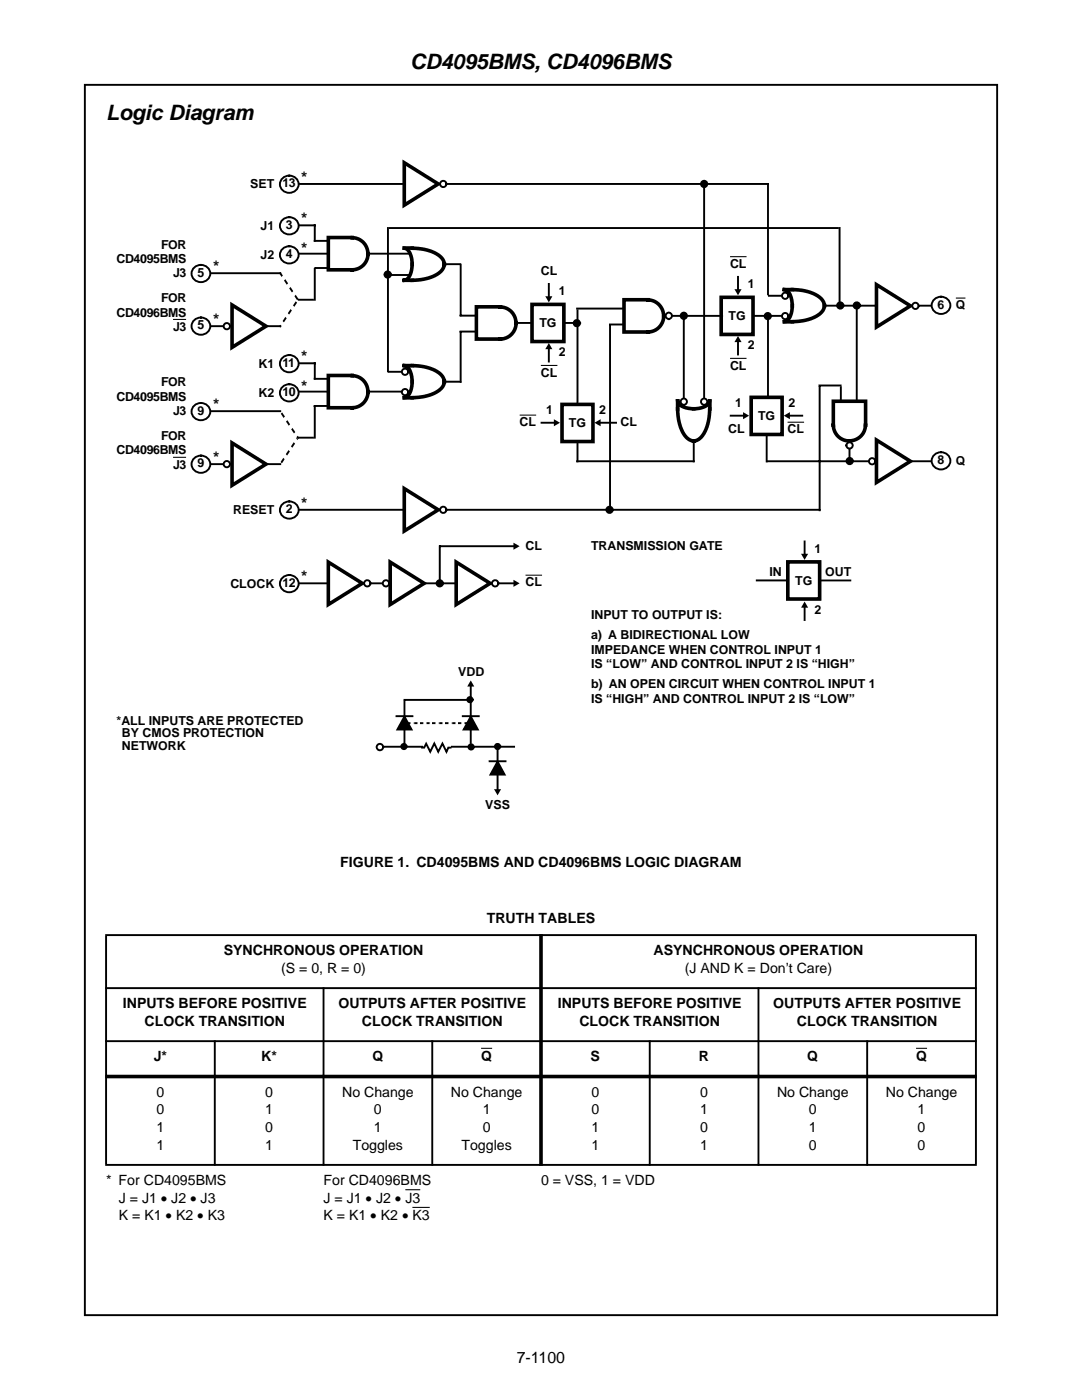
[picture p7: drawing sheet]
<svg xmlns="http://www.w3.org/2000/svg" width="216mm" height="279mm" viewBox="0 0 216 279" stroke-linecap="round" stroke-linejoin="round" font-family="sans-serif">
<path d="M16.9 16.9h182.1v245.6h-182.1zM140.5 36.9v43.9M55.9 54.5l3.5 5.3-3.5 5.3M42.2 82.1h13.7l3.5 5.3-3.5 5.2M80.7 139.7h13.3M93.9 137v11.3M76.4 149h26.2M80.7 144.3h13.1M80.7 140v8.5" fill="none" stroke="#000" stroke-width=".38"/>
<path d="M96 209.2h2.2zM182.8 209.2h2.2zM80.9 237.4h3zM82.3 241h3.4z" fill="#000" stroke="#000" stroke-width=".21"/>
<path d="M21 186.6h173.9zM21 197.2h173.9zM21 207.8h173.9zM21.2 186.8v45.5zM42.9 207.6v25.1zM64.6 197v35.7zM86.3 207.6v25.1zM129.6 207.6v25.1zM151.3 197v35.7zM173 207.6v25.1zM194.7 186.8v45.5zM21 232.5h173.9z" fill="#000" stroke="#000" stroke-width=".38"/>
<path d="M21 214.8h173.9zM107.9 186.4v46.3z" fill="#000" stroke="#000" stroke-width=".72" stroke-linecap="butt"/>
<path d="M55.9 54.5l3.5 5.3-3.5 5.3M55.9 82.1l3.5 5.3-3.5 5.2M80.7 144.3h13.1" fill="none" stroke="#fff" stroke-width=".38"/>
<path d="M93.9 135.8l.7 1.2h-1.4z" fill="#000"/>
<path d="M84.4 148.6h5.4v1.2h-5.4z" fill-rule="evenodd" fill="#fff"/>
<path d="M79.1 142.9h3.2M84.2 149.2h.4l.4-.8 .9 1.6 .8-1.6 .7 1.6 .9-1.6 .8 1.6 .4-.8h.4M92.3 142.9h3.2M97.7 151.9h3.2" fill="none" stroke="#000" stroke-width=".38"/>
<g fill="#000" stroke="#000" stroke-width=".38">
<path d="M80.7 143l1.4 2.6h-2.8zM93.9 143l1.4 2.6h-2.8zM99.3 152l1.4 2.6h-2.8z"/>
<circle cx="93.8" cy="139.6" r=".53"/>
<circle cx="80.6" cy="149" r=".53"/>
<circle cx="94" cy="149.1" r=".53"/>
<circle cx="99.3" cy="149" r=".53"/>
</g>
<circle cx="75.8" cy="149.1" r=".65" fill="#fff" stroke="#000" stroke-width=".38"/>
<path d="M98.6 157.5h1.4l-.7 1.2z" fill="#000"/>
<path d="M59.2 50.6h6.4M62.8 48.1h2.8M62.8 53.7v6.1M62.9 53.5h2.7M77.6 54.9h3.9M42.2 65.1h13.7M99.3 149.3v8.2" fill="none" stroke="#000" stroke-width=".38"/>
<path d="M70.3 47.4h-4.8v6.4h4.8a3.2 3.2 0 0 0 3.1-3.2M70.3 47.4a3.2 3.2 0 0 1 3.1 3.3M80.7 49.5h1.6M80.7 49.5a2.52 2.52 0 0 1 1.5 2.7v.6M82.2 52.7v.1a3 3 0 0 1-1.4 3.1h-.1l3.4-.1 2.2-.6a3.2 3.2 0 0 0 2.4-2.5M82.3 49.5l2.2 .2 1.8 .6a3.2 3.2 0 0 1 2.4 2.5" fill="none" stroke="#000" stroke-width=".72"/>
<path d="M46.3 60.9l6.8 4.2-6.8 4.2z" fill="#fff" stroke="#000" stroke-width=".72"/>
<circle cx="45.3" cy="65.1" r=".64" fill="#fff" stroke="#000" stroke-width=".38"/>
<path d="M42.2 54.5h13.7M59.5 45h3.3v3M59.6 59.8h2.8" fill="none" stroke="#000" stroke-width=".38"/>
<path d="M56.4 43.8l.8-.4 .5-.1v1.7v-1.7a1.78 1.78 0 0 1 1.8 2.3 1.78 1.78 0 0 1-2.7 .9 1.67 1.67 0 0 1-.4-2.7z" fill="#fff"/>
<path d="M56.4 43.8a1.78 1.78 0 0 1 2.7 .1 1.78 1.78 0 0 1-.4 2.6 1.77 1.77 0 0 1-2.4-.3 1.77 1.77 0 0 1 .1-2.4z" fill="none" stroke="#000" stroke-width=".38"/>
<path d="M56.4 49.6l.8-.4 .5-.1v1.8v-1.8a1.78 1.78 0 0 1 1.8 2.3 1.78 1.78 0 0 1-2.7 1 1.67 1.67 0 0 1-.4-2.8z" fill="#fff"/>
<path d="M56.4 49.6a1.78 1.78 0 0 1 2.7 .1 1.78 1.78 0 0 1-.4 2.6 1.77 1.77 0 0 1-2.4-.3 1.77 1.77 0 0 1 .1-2.4z" fill="none" stroke="#000" stroke-width=".38"/>
<path d="M38.8 63.9l.8-.5h.5v1.7v-1.7a1.78 1.78 0 0 1 1.8 2.2 1.78 1.78 0 0 1-2.7 1 1.67 1.67 0 0 1-.4-2.7z" fill="#fff"/>
<path d="M38.8 63.9a1.78 1.78 0 0 1 2.7 0 1.78 1.78 0 0 1-.5 2.7 1.77 1.77 0 0 1-2.3-.4 1.77 1.77 0 0 1 .1-2.3z" fill="none" stroke="#000" stroke-width=".38"/>
<path d="M38.8 53.4l.8-.5h.5v1.7v-1.7a1.78 1.78 0 0 1 1.8 2.2 1.78 1.78 0 0 1-2.7 1 1.67 1.67 0 0 1-.4-2.7z" fill="#fff"/>
<path d="M38.8 53.4a1.78 1.78 0 0 1 2.7 0 1.78 1.78 0 0 1-.5 2.7 1.77 1.77 0 0 1-2.3-.4 1.77 1.77 0 0 1 .1-2.3zM73.5 50.6h8M59.2 78.2h6.4M62.8 75.6h2.8M42.2 92.6h13.7M62.8 81h2.8M62.8 81.2v6.2" fill="none" stroke="#000" stroke-width=".38"/>
<path d="M70.3 74.9h-4.8v6.5h4.8a3.2 3.2 0 0 0 3.1-3.2 3.2 3.2 0 0 0-3.1-3.2" fill="none" stroke="#000" stroke-width=".72"/>
<path d="M46.3 88.4l6.8 4.2-6.8 4.3z" fill="#fff" stroke="#000" stroke-width=".72"/>
<circle cx="45.3" cy="92.6" r=".64" fill="#fff" stroke="#000" stroke-width=".38"/>
<path d="M59.5 72.5h3.3v3.1M59.6 87.4h2.8" fill="none" stroke="#000" stroke-width=".38"/>
<path d="M56.4 71.4l.8-.5 .5-.1v1.8v-1.8a1.78 1.78 0 0 1 1.8 2.3 1.78 1.78 0 0 1-2.7 1 1.67 1.67 0 0 1-.4-2.7z" fill="#fff"/>
<path d="M56.4 71.4a1.78 1.78 0 0 1 2.7 0 1.78 1.78 0 0 1-.4 2.7 1.77 1.77 0 0 1-2.4-.4 1.77 1.77 0 0 1 .1-2.3z" fill="none" stroke="#000" stroke-width=".38"/>
<path d="M56.4 77.2l.8-.5h.5v1.7v-1.7a1.78 1.78 0 0 1 1.8 2.2 1.78 1.78 0 0 1-2.7 1 1.67 1.67 0 0 1-.4-2.7z" fill="#fff"/>
<path d="M56.4 77.2a1.78 1.78 0 0 1 2.7 0 1.78 1.78 0 0 1-.4 2.7 1.77 1.77 0 0 1-2.4-.4 1.77 1.77 0 0 1 .1-2.3z" fill="none" stroke="#000" stroke-width=".38"/>
<path d="M38.8 91.4l.8-.4 .5-.1v1.7v-1.7a1.78 1.78 0 0 1 1.8 2.3 1.78 1.78 0 0 1-2.7 .9 1.67 1.67 0 0 1-.4-2.7z" fill="#fff"/>
<path d="M38.8 91.4a1.78 1.78 0 0 1 2.7 .1 1.78 1.78 0 0 1-.5 2.6 1.77 1.77 0 0 1-2.3-.3 1.77 1.77 0 0 1 .1-2.4z" fill="none" stroke="#000" stroke-width=".38"/>
<path d="M38.8 80.9l.8-.4 .5-.1v1.7v-1.7a1.78 1.78 0 0 1 1.8 2.3 1.78 1.78 0 0 1-2.7 .9 1.67 1.67 0 0 1-.4-2.7z" fill="#fff"/>
<path d="M77.4 45.5v28.6M73.5 78.2h8M77.6 74.2h3.9M38.8 80.9a1.78 1.78 0 0 1 2.7 .1 1.78 1.78 0 0 1-.5 2.6 1.77 1.77 0 0 1-2.3-.3 1.77 1.77 0 0 1 .1-2.4z" fill="none" stroke="#000" stroke-width=".38"/>
<circle cx="77.4" cy="54.8" r=".64" fill="#000" stroke="#000" stroke-width=".38"/>
<path d="M80.7 79.4h1.6M82.2 76.2v-.9a2.35 2.35 0 0 0-1.5-2.3l3.4 .1 2.1 .5a3.2 3.2 0 0 1 2.5 2.6M82.2 76.1l-.2 1.7a1.8 1.8 0 0 1-1.3 1.6M88.7 76.1a3.5 3.5 0 0 1-2.9 2.7l-1.7 .4-1.8 .2" fill="none" stroke="#000" stroke-width=".72"/>
<g fill="#fff" stroke="#000" stroke-width=".38">
<circle cx="80.8" cy="78.3" r=".64"/>
<circle cx="80.8" cy="74.2" r=".64"/>
</g>
<g fill="none" stroke="#000" stroke-width=".38">
<path d="M77.8 45.5h89.4M89.1 52.7h2.8M91.9 52.9v10M109.5 56.7v2.4M89.1 76.2h2.8M91.9 63h2.8M91.9 66.2h2.8M91.9 66.3v9.9M103.2 64.5h2.8M109.5 69.7v2.4M112.9 64.5h2.8M115.2 61.6h9.1"/>
<path d="M115.2 61.9v18.5M121.7 64.8h2.8M121.7 65v37M133 63h11.1M136.4 63.5v16.1M108.1 84.4h2.4M115.2 88.4v3.7M119.8 84.4h3.1"/>
</g>
<path d="M129.3 59.8h-4.8v6.5h4.8a3.2 3.2 0 0 0 3.1-3.2 3.2 3.2 0 0 0-3.1-3.2M99.8 61.2h-4.7v6.5h4.7a3.2 3.2 0 0 0 3.2-3.2M99.8 61.3a3.2 3.2 0 0 1 3.2 3.2M106.2 60.7h6.3v7.5h-6.3zM112.1 80.7h6.2v7.4h-6.2zM135.2 80v1.6M135.2 81.6l.1 .9a6.4 6.4 0 0 0 2.4 5.3l.7 .2M135.2 80a2.38 2.38 0 0 0 2.5 1.5l.7 .1M141.6 81.6l-.1 1.9-.4 1.5a3.6 3.6 0 0 1-2.7 3M141.6 80a2.53 2.53 0 0 1-2.6 1.6h-.6M141.6 80v1.6" fill="none" stroke="#000" stroke-width=".72"/>
<path d="M108.8 59.1h1.4l-.7 1.2zM109.5 68.5l.7 1.2h-1.4zM110.5 83.7l1.2 .7-1.2 .7zM118.6 84.4l1.2-.7v1.4z" fill="#000"/>
<path d="M107.9 72.9h3.3zM103.7 82.8h3.3z" fill="#000" stroke="#000" stroke-width=".21"/>
<g fill="#000" stroke="#000" stroke-width=".38">
<circle cx="115.1" cy="64.5" r=".64"/>
<circle cx="121.6" cy="101.7" r=".64"/>
</g>
<g fill="#fff" stroke="#000" stroke-width=".38">
<circle cx="140.5" cy="80.2" r=".64"/>
<circle cx="136.4" cy="80.2" r=".64"/>
<circle cx="133.4" cy="63" r=".64"/>
</g>
<g fill="#000" stroke="#000" stroke-width=".38">
<circle cx="140.5" cy="36.7" r=".64"/>
<circle cx="136.4" cy="63" r=".64"/>
<circle cx="153.2" cy="63.1" r=".64"/>
</g>
<path d="M147.3 55.3v2.4M153.4 59h3.9M147.3 68.3v2.4M150.6 63h6.4M153.2 63.2v15.8M138.4 88.4v3.7M145.8 83h2.5M153 87v5.1M157.6 83h2.5" fill="none" stroke="#000" stroke-width=".38"/>
<path d="M146.6 57.7h1.4l-.7 1.2zM147.3 67.1l.7 1.2h-1.4zM148.3 82.3l1.2 .7-1.2 .7zM156.4 83l1.2-.7v1.4z" fill="#000"/>
<path d="M145.7 51.2h3.3zM145.7 71.5h3.3zM157.2 84.3h3.2z" fill="#000" stroke="#000" stroke-width=".21"/>
<path d="M143.9 59.3h6.4v7.4h-6.4zM149.9 79.3h6.2v7.4h-6.2zM156.5 64.2h1.6M158.1 61l-.1-.9a2.35 2.35 0 0 0-1.5-2.3l3.5 .1 2 .6a3.2 3.2 0 0 1 2.5 2.5M158.1 61l-.2 1.7a1.8 1.8 0 0 1-1.4 1.5M164.5 61a3.1 3.1 0 0 1-2.3 2.5l-1.8 .5-2.3 .2" fill="none" stroke="#000" stroke-width=".72"/>
<g fill="#fff" stroke="#000" stroke-width=".38">
<circle cx="156.7" cy="63.1" r=".64"/>
<circle cx="156.7" cy="59" r=".64"/>
</g>
<path d="M59.2 36.7h94v22M164.9 61h22.2" fill="none" stroke="#000" stroke-width=".38"/>
<path d="M34.5 63.8h2.6zM34.5 91.3h2.6z" fill="#000" stroke="#000" stroke-width=".21"/>
<path d="M174.9 56.8l6.8 4.2-6.8 4.3z" fill="#fff" stroke="#000" stroke-width=".72"/>
<circle cx="182.7" cy="61" r=".64" fill="#fff" stroke="#000" stroke-width=".38"/>
<circle cx="167.7" cy="61" r=".64" fill="#000" stroke="#000" stroke-width=".38"/>
<path d="M167.8 77.3v2.8M171 61.4v18.5M169.5 88.4v3.7" fill="none" stroke="#000" stroke-width=".38"/>
<path d="M169.5 88a3.2 3.2 0 0 0 3.2-3.1v-4.8h-6.4v4.7a3.2 3.2 0 0 0 3.2 3.2" fill="none" stroke="#000" stroke-width=".72"/>
<circle cx="169.5" cy="88.9" r=".64" fill="#fff" stroke="#000" stroke-width=".38"/>
<path d="M163.5 76.9h4.2M163.5 77.2v24.6M153.1 92.1h34" fill="none" stroke="#000" stroke-width=".38"/>
<g fill="#000" stroke="#000" stroke-width=".38">
<circle cx="171" cy="61" r=".64"/>
<circle cx="169.6" cy="92" r=".64"/>
</g>
<circle cx="174" cy="92.1" r=".64" fill="#fff" stroke="#000" stroke-width=".38"/>
<path d="M174.9 87.8l6.8 4.3-6.8 4.2z" fill="#fff" stroke="#000" stroke-width=".72"/>
<path d="M167.5 45.5v14.7M115.2 92.1h23.2" fill="none" stroke="#000" stroke-width=".38"/>
<path d="M80.7 32.5l6.7 4.2-6.7 4.2z" fill="#fff" stroke="#000" stroke-width=".72"/>
<circle cx="88.5" cy="36.7" r=".64" fill="#fff" stroke="#000" stroke-width=".38"/>
<path d="M56.4 35.5l.8-.4 .5-.1v1.8v-1.8a1.78 1.78 0 0 1 1.8 2.3 1.78 1.78 0 0 1-2.7 1 1.67 1.67 0 0 1-.4-2.8z" fill="#fff"/>
<path d="M56.4 35.6a1.78 1.78 0 0 1 2.7 0 1.78 1.78 0 0 1-.4 2.6 1.77 1.77 0 0 1-2.4-.3 1.77 1.77 0 0 1 .1-2.3z" fill="none" stroke="#000" stroke-width=".38"/>
<path d="M186.4 59.7l.9-.4 .5-.1v1.7v-1.7a1.78 1.78 0 0 1 1.7 2.3 1.78 1.78 0 0 1-2.7 .9 1.67 1.67 0 0 1-.4-2.7z" fill="#fff"/>
<path d="M186.4 59.7a1.78 1.78 0 0 1 2.7 .1 1.78 1.78 0 0 1-.4 2.6 1.77 1.77 0 0 1-2.3-.3 1.77 1.77 0 0 1 0-2.4z" fill="none" stroke="#000" stroke-width=".38"/>
<path d="M190.7 59.5h1.9z" fill="#000" stroke="#000" stroke-width=".21"/>
<path d="M186.4 90.7l.9-.4 .5-.1v1.8v-1.8a1.78 1.78 0 0 1 1.7 2.3 1.78 1.78 0 0 1-2.7 1 1.67 1.67 0 0 1-.4-2.8z" fill="#fff"/>
<path d="M186.4 90.8a1.78 1.78 0 0 1 2.7 0 1.78 1.78 0 0 1-.4 2.7 1.77 1.77 0 0 1-2.3-.4 1.77 1.77 0 0 1 0-2.3zM59.2 101.7h104.4" fill="none" stroke="#000" stroke-width=".38"/>
<path d="M80.7 97.5l6.7 4.2-6.7 4.3z" fill="#fff" stroke="#000" stroke-width=".72"/>
<circle cx="88.5" cy="101.7" r=".64" fill="#fff" stroke="#000" stroke-width=".38"/>
<path d="M56.4 100.6l.8-.5h.5v1.7v-1.7a1.78 1.78 0 0 1 1.8 2.2 1.78 1.78 0 0 1-2.7 1 1.67 1.67 0 0 1-.4-2.7z" fill="#fff"/>
<path d="M56.4 100.6a1.78 1.78 0 0 1 2.7 0 1.78 1.78 0 0 1-.4 2.7 1.77 1.77 0 0 1-2.4-.4 1.77 1.77 0 0 1 .1-2.3zM59.2 116.4h43.3" fill="none" stroke="#000" stroke-width=".38"/>
<path d="M102.5 115.7l1.2 .7-1.2 .7z" fill="#000"/>
<path d="M65.5 112.2l6.8 4.2-6.8 4.3z" fill="#fff" stroke="#000" stroke-width=".72"/>
<circle cx="73.3" cy="116.4" r=".64" fill="#fff" stroke="#000" stroke-width=".38"/>
<path d="M56.4 115.2l.8-.4 .5-.1v1.8v-1.8a1.78 1.78 0 0 1 1.8 2.3 1.78 1.78 0 0 1-2.7 1 1.67 1.67 0 0 1-.4-2.8z" fill="#fff"/>
<path d="M56.4 115.3a1.78 1.78 0 0 1 2.7 0 1.78 1.78 0 0 1-.4 2.7 1.77 1.77 0 0 1-2.4-.4 1.77 1.77 0 0 1 .1-2.3z" fill="none" stroke="#000" stroke-width=".38"/>
<path d="M77.9 112.2l6.7 4.2-6.7 4.3z" fill="#fff" stroke="#000" stroke-width=".72"/>
<circle cx="77" cy="116.4" r=".64" fill="#fff" stroke="#000" stroke-width=".38"/>
<circle cx="87.8" cy="116.4" r=".64" fill="#000" stroke="#000" stroke-width=".38"/>
<path d="M91 112.2l6.8 4.2-6.8 4.3z" fill="#fff" stroke="#000" stroke-width=".72"/>
<circle cx="98.8" cy="116.4" r=".64" fill="#fff" stroke="#000" stroke-width=".38"/>
<path d="M102.5 108.3l1.2 .7-1.2 .7zM159.8 110.5h1.5l-.8 1.2zM160.5 120.1l.8 1.2h-1.5z" fill="#000"/>
<path d="M87.7 109v7.4M87.8 109h14.7M151 115.8h6M160.5 108.1v2.4M163.7 115.8h6M160.5 121.3v2.4" fill="none" stroke="#000" stroke-width=".38"/>
<path d="M104.9 114.8h3.3z" fill="#000" stroke="#000" stroke-width=".21"/>
<path d="M157.2 112.1h6.3v7.4h-6.3z" fill="none" stroke="#000" stroke-width=".72"/>
<g font-size="4.2">
<text x="81.8" y="13.8">CD4095BMS, CD4096BMS</text>
<text x="21.2" y="24">Logic Diagram</text>
</g>
<g font-size="3.2">
<text x="60.1" y="36.5">*</text>
<text x="60.1" y="44.8">*</text>
<text x="60.1" y="50.6">*</text>
<text x="42.5" y="54.3">*</text>
<text x="42.5" y="64.8">*</text>
<text x="60.1" y="72.3">*</text>
<text x="42.5" y="81.9">*</text>
<text x="60.1" y="78.1">*</text>
<text x="42.5" y="92.4">*</text>
<text x="60.1" y="101.5">*</text>
<text x="60.1" y="116.2">*</text>
<text x="103.1" y="272">7-1100</text>
</g>
<g font-size="2.8">
<text x="67.9" y="173">FIGURE 1. CD4095BMS AND CD4096BMS LOGIC DIAGRAM</text>
<text x="97.1" y="184.3">TRUTH TABLES</text>
<text x="44.6" y="190.6">SYNCHRONOUS OPERATION</text>
<text x="130.4" y="190.6">ASYNCHRONOUS OPERATION</text>
<text x="56.1" y="194.1">(S = 0, R = 0)</text>
<text x="136.6" y="194.1">(J AND K = Don’t Care)</text>
<text x="24.5" y="201.2">INPUTS BEFORE POSITIVE</text>
<text x="67.5" y="201.2">OUTPUTS AFTER POSITIVE</text>
<text x="111.3" y="201.2">INPUTS BEFORE POSITIVE</text>
<text x="154.3" y="201.2">OUTPUTS AFTER POSITIVE</text>
<text x="28.8" y="204.7">CLOCK TRANSITION</text>
<text x="72.2" y="204.7">CLOCK TRANSITION</text>
<text x="115.6" y="204.7">CLOCK TRANSITION</text>
<text x="159" y="204.7">CLOCK TRANSITION</text>
<text x="30.7" y="211.8">J*</text>
<text x="52.1" y="211.8">K*</text>
<text x="74.3" y="211.8">Q</text>
<text x="96" y="211.8">Q</text>
<text x="117.9" y="211.8">S</text>
<text x="139.5" y="211.8">R</text>
<text x="161.1" y="211.8">Q</text>
<text x="182.8" y="211.8">Q</text>
<text x="31.2" y="218.8">0</text>
<text x="52.9" y="218.8">0</text>
<text x="68.3" y="218.8">No Change</text>
<text x="90" y="218.8">No Change</text>
<text x="118" y="218.8">0</text>
<text x="139.7" y="218.8">0</text>
<text x="155.1" y="218.8">No Change</text>
<text x="176.7" y="218.8">No Change</text>
<text x="31.2" y="222.4">0</text>
<text x="31.2" y="225.9">1</text>
<text x="52.9" y="222.4">1</text>
<text x="52.9" y="225.9">0</text>
<text x="74.6" y="222.4">0</text>
<text x="74.6" y="225.9">1</text>
<text x="96.3" y="222.4">1</text>
<text x="96.3" y="225.9">0</text>
<text x="118" y="222.4">0</text>
<text x="118" y="225.9">1</text>
<text x="139.7" y="222.4">1</text>
<text x="139.7" y="225.9">0</text>
<text x="161.4" y="222.4">0</text>
<text x="161.4" y="225.9">1</text>
<text x="183.1" y="222.4">1</text>
<text x="183.1" y="225.9">0</text>
<text x="31.2" y="229.4">1</text>
<text x="52.9" y="229.4">1</text>
<text x="70.4" y="229.4">Toggles</text>
<text x="92.1" y="229.4">Toggles</text>
<text x="118" y="229.4">1</text>
<text x="139.7" y="229.4">1</text>
<text x="161.4" y="229.4">0</text>
<text x="183.1" y="229.4">0</text>
<text x="21.2" y="236.5">* For CD4095BMS</text>
<text x="64.6" y="236.5">For CD4096BMS</text>
<text x="107.9" y="236.5">0 = VSS, 1 = VDD</text>
<text x="23.7" y="240">J = J1 • J2 • J3</text>
<text x="23.7" y="243.5">K = K1 • K2 • K3</text>
<text x="64.6" y="240">J = J1 • J2 • J3</text>
<text x="64.6" y="243.5">K = K1 • K2 • K3</text>
</g>
<g font-size="2.5">
<text x="49.9" y="37.6">SET 13</text>
<text x="52" y="45.9">J1</text>
<text x="57" y="45.7">3</text>
<text x="23.3" y="52.4">CD4095BMS</text>
<text x="32.1" y="49.6">FOR</text>
<text x="52" y="51.7">J2</text>
<text x="57" y="51.5">4</text>
<text x="145.7" y="53.5">CL</text>
<text x="34.5" y="55.2">J3</text>
<text x="39.4" y="55.2">5</text>
<text x="107.9" y="54.9">CL</text>
<text x="111.5" y="58.9">1</text>
<text x="149.2" y="57.5">1</text>
<text x="23.3" y="63.2">CD4096BMS</text>
<text x="32.1" y="60.4">FOR</text>
<text x="39.4" y="65.7">5</text>
<text x="107.6" y="65.3">TG</text>
<text x="145.4" y="63.9">TG</text>
<text x="187" y="61.6">6</text>
<text x="190.7" y="61.7">Q</text>
<text x="34.5" y="66">J3</text>
<text x="111.5" y="71.1">2</text>
<text x="149.2" y="69.7">2</text>
<text x="32.1" y="77.1">FOR</text>
<text x="51.6" y="73.4">K1</text>
<text x="56.4" y="73.2">11</text>
<text x="107.9" y="75.2">CL</text>
<text x="145.7" y="73.8">CL</text>
<text x="23.3" y="79.9">CD4095BMS</text>
<text x="34.5" y="82.8">J3</text>
<text x="39.4" y="82.8">9</text>
<text x="51.6" y="79.2">K2</text>
<text x="56.4" y="79">10</text>
<text x="109" y="82.6">1</text>
<text x="119.6" y="82.6">2</text>
<text x="146.7" y="81.2">1</text>
<text x="151.3" y="83.9">TG</text>
<text x="157.3" y="81.2">2</text>
<text x="32.1" y="87.9">FOR</text>
<text x="103.7" y="85.1">CL</text>
<text x="113.5" y="85.3">TG</text>
<text x="123.8" y="85.1">CL</text>
<text x="145.3" y="86.5">CL</text>
<text x="157.2" y="86.5">CL</text>
<text x="23.3" y="90.7">CD4096BMS</text>
<text x="34.5" y="93.5">J3</text>
<text x="39.4" y="93.3">9</text>
<text x="187" y="92.6">8</text>
<text x="190.7" y="92.8">Q</text>
<text x="46.5" y="102.6">RESET</text>
<text x="57" y="102.4">2</text>
<text x="104.9" y="109.8">CL</text>
<text x="117.9" y="109.8">TRANSMISSION GATE</text>
<text x="162.5" y="110.3">1</text>
<text x="46" y="117.3">CLOCK 12</text>
<text x="104.9" y="117">CL</text>
<text x="153.6" y="114.9">IN</text>
<text x="158.7" y="116.7">TG</text>
<text x="164.6" y="114.9">OUT</text>
<text x="117.9" y="123.6">INPUT TO OUTPUT IS:</text>
<text x="162.5" y="122.5">2</text>
<text x="117.9" y="127.6">a) A BIDIRECTIONAL LOW</text>
<text x="117.9" y="130.5">IMPEDANCE WHEN CONTROL INPUT 1</text>
<text x="91.4" y="134.8">VDD</text>
<text x="117.9" y="133.3">IS “LOW” AND CONTROL INPUT 2 IS “HIGH”</text>
<text x="117.9" y="137.4">b) AN OPEN CIRCUIT WHEN CONTROL INPUT 1</text>
<text x="117.9" y="140.2">IS “HIGH” AND CONTROL INPUT 2 IS “LOW”</text>
<text x="23.3" y="144.6">*ALL INPUTS ARE PROTECTED</text>
<text x="24.3" y="147.1">BY CMOS PROTECTION</text>
<text x="24.3" y="149.6">NETWORK</text>
<text x="96.8" y="161.4">VSS</text>
</g>
</svg>
